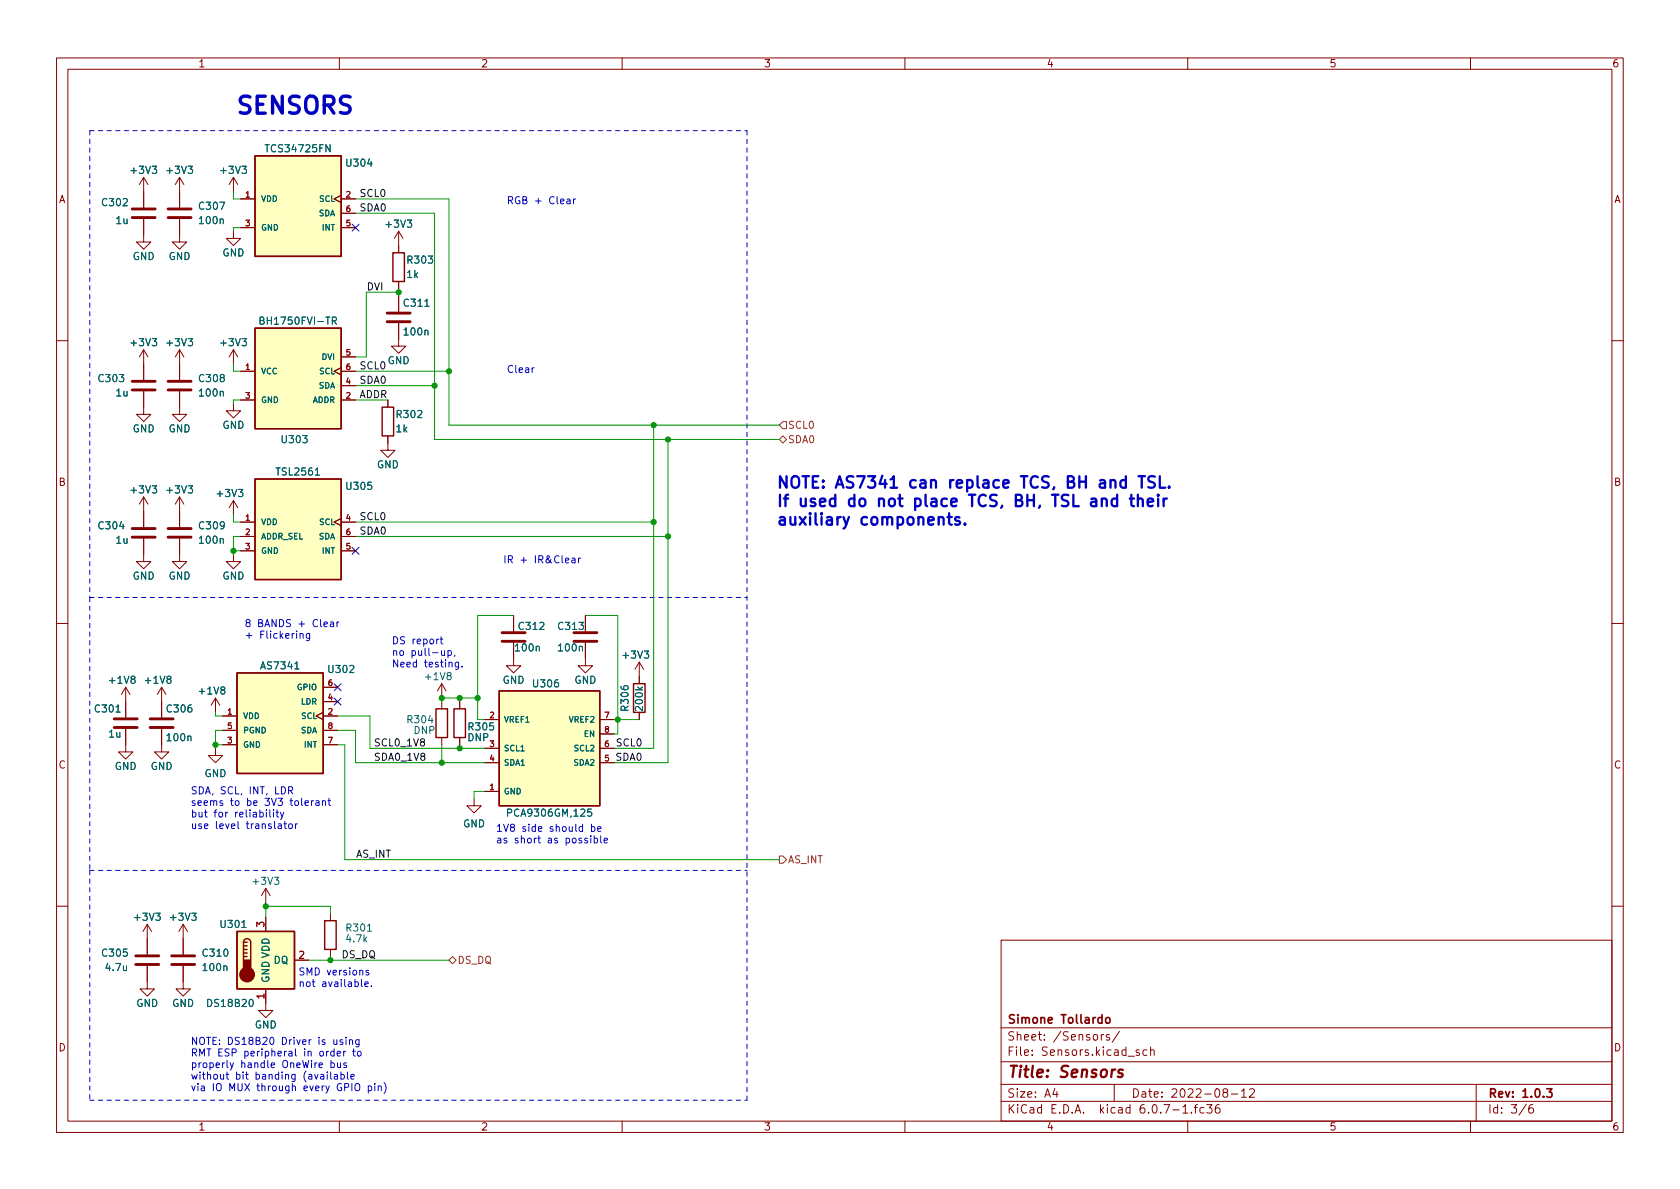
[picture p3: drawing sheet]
<svg xmlns="http://www.w3.org/2000/svg" width="297mm" height="210mm" viewBox="0 0 297 210" stroke-linecap="round" stroke-linejoin="round" font-family="sans-serif">
<g fill="none" stroke="#840000" stroke-width=".18">
<path d="M10 10.2h277v190.1h-277zM12 12.2h273v186.1h-273zM60 10.2v2M110 10.2v2M160 10.2v2M210 10.2v2M260 10.2v2M25.4 38.7v4.1h1.3l-1.3 1.3-1.3-1.3h1.3M25.4 31.4v5.3M25.4 31.4l-.8 1.2M25.4 31.4l.8 1.2M31.7 38.7v4.1h1.3l-1.3 1.3-1.2-1.3h1.2"/>
<path d="M31.7 31.4v5.3M31.7 31.4l-.7 1.2M31.7 31.4l.8 1.2M41.3 31.4v2.5M41.3 31.4l-.8 1.2M41.3 31.4l.7 1.2M42.5 35.2h2.6M60.3 34.5l-1.2 .7 1.2 .6M60.3 35.2h2.6M60.3 37.7h2.6M41.3 40.9v1.3h1.2l-1.2 1.2-1.3-1.2h1.3M42.5 40.3h2.6"/>
<path d="M60.3 40.3h2.6M70.5 57.1v4.1h1.3l-1.3 1.3-1.3-1.3h1.3M70.5 40.9l-.8 1.3M70.5 40.9v3.8M70.5 49.8v1.2M70.5 52.3v2.8M70.5 40.9l.7 1.3M10 60.2h2M25.4 69.2v4.1h1.3l-1.3 1.2-1.3-1.2h1.3M25.4 61.8v5.4M25.4 61.8l-.8 1.3M25.4 61.8l.8 1.3"/>
<path d="M31.7 69.2v4.1h1.3l-1.3 1.2-1.2-1.2h1.2M31.7 61.8v5.4M31.7 61.8l-.7 1.3M31.7 61.8l.8 1.3M41.3 71.4v1.2h1.2l-1.2 1.3-1.3-1.3h1.3M41.3 61.8v2.6M41.3 61.8l-.8 1.3M41.3 61.8l.7 1.3M42.5 65.7h2.6M42.5 70.7h2.6M60.3 65l-1.2 .7 1.2 .6M60.3 65.7h2.6"/>
<path d="M60.3 70.7h2.6M60.3 68.2h2.6M60.3 63.1h2.6M68.6 77.1v2.5h1.2l-1.2 1.3-1.3-1.3h1.3M68.6 70.7v1.3M285 60.2h2M25.4 95.2v4.1h1.3l-1.3 1.3-1.3-1.3h1.3M25.4 87.9l-.8 1.2M25.4 87.9v5.3M25.4 87.9l.8 1.2M31.7 95.2v4.1h1.3l-1.3 1.3-1.2-1.3h1.2M31.7 87.9v5.3"/>
<path d="M31.7 87.9l-.7 1.2M31.7 87.9l.8 1.2M41.3 98v1.3h1.2l-1.2 1.3-1.3-1.3h1.3M41.3 88.5l-.8 1.3M41.3 88.5v2.6M41.3 88.5l.7 1.3M42.5 92.3h2.6M42.5 94.9h2.6M42.5 97.4h2.6M60.3 91.7l-1.2 .6 1.2 .7M60.3 92.3h2.6M60.3 94.9h2.6"/>
<path d="M60.3 97.4h2.6M10 110.2h2M90.8 113.7v4h1.3l-1.3 1.3-1.3-1.3h1.3M90.8 108.8v2.8M103.5 113.7v4h1.3l-1.3 1.3-1.3-1.3h1.3M103.5 108.8v2.8M113 117.1v3.8M113 117.1l-.7 1.3M113 117.1l.8 1.3M285 110.2h2M22.2 128.9v4.1h1.3l-1.3 1.2-1.2-1.2h1.2M22.2 121.5v5.4"/>
<path d="M22.2 121.5l-.7 1.3M22.2 121.5l.8 1.3M28.6 128.9v4.1h1.2l-1.2 1.2-1.3-1.2h1.3M28.6 121.5v5.4M28.6 121.5l-.8 1.3M28.6 121.5l.7 1.3M38.1 132.3v1.3h1.3l-1.3 1.3-1.3-1.3h1.3M38.1 123.4l-.8 1.3M38.1 123.4v2.6M38.1 123.4l.8 1.3M39.4 126.6h2.5M39.4 131.7h2.5"/>
<path d="M39.4 129.2h2.5M57.1 126l-1.2 .6 1.2 .6M57.1 126.6h2.6M57.1 131.7h2.6M57.1 124.1h2.6M57.1 129.2h2.6M57.1 121.5h2.6M78.1 120.9v2.5M78.1 124.1v1.2M78.1 130.4v1.3M78.1 120.9l-.8 1.3M78.1 120.9l.8 1.3"/>
<path d="M81.3 124.1v1.2M81.3 130.4v1.3M85.7 139.9h2.6M85.7 127.2h2.6M85.7 132.3h2.6M85.7 134.9h2.6M106 127.2h2.6M106 132.3h2.6M106 134.9h2.6M106 129.8h2.6M113 126v1.2M47 157.1l-.8 1.3"/>
<path d="M47 157.1v2.5M47 157.1l.8 1.3M83.8 141.2v1.3h1.3l-1.3 1.3-1.3-1.3h1.3M10 160.2h2M26 170.8v4.1h1.3l-1.3 1.2-1.2-1.2h1.2M26 163.4v5.4M26 163.4l-.7 1.3M26 163.4l.8 1.3M32.4 170.8v4.1h1.3l-1.3 1.2-1.3-1.2h1.3M32.4 163.4v5.4M32.4 163.4l-.8 1.3M32.4 163.4l.7 1.3"/>
<path d="M47 174.9v3.8h1.3l-1.3 1.3-1.3-1.3h1.3M47 162.2v2.5M52.1 169.8h2.5M58.4 161.5v1.3M58.4 167.9v1.3M177 166.3h108v32h-108zM285 160.2h2M60 198.3v2M110 198.3v2M160 198.3v2M177 194.8h108M177 191.8h108"/>
<path d="M177 187.8h108M177 181.8h108M186.5 192.5l-.4 1h1M186.9 193v1M194.7 182.9v1M195.1 182.9l-.2 .1-.2 .2M196.1 183l-.3-.1-.2 .2v.3l.5 .1v.4h-.5M197 191.8v3M197.9 182.4l-1.3 1.9M201.4 185.7l-.3-.1-.2 .2v.3l.5 .1v.4h-.5M202.8 185.7l-.4-.1-.3 .3v.4l.1 .3h.6M203.4 185.8l.2-.2 .4 .1 .1 .9"/>
<path d="M203.4 185.1v1.5M209.1 195.8l.5-.5v1.5M209.1 196.8h.9M210 198.3v2M210.6 196.7v.1M211.1 195.8h.6M211.7 195.3l-.3 .2v1.3M212.9 195.9l-.5-.1-.3 .3v.4l.2 .3h.6M213.4 195.3h.9l-.5 .6 .4 .1v.7l-.2 .1h-.4l-.2-.1M215.6 195.3a.59 .59 0 0 0-.7 .7v.5l.1 .3h.4l.2-.1 .1-.5-.1-.2-.5-.1-.2 .3M216.5 193.2l-.3-.3 .1-.2 .2-.2 .4 .1 .2 .2-.1 .2-.6 .2-.2 .3 .1 .4 .2 .1h.4l.2-.3-.1-.4-.2-.1M217.7 193.5h1.2"/>
<path d="M219.5 193l.4-.5v1.5M219.5 194h.9M220.9 192.7l.6-.2 .2 .2 .1 .3-.9 1h.9M260 198.3v2M261 191.8v6.5M269.9 195.3l-1.3 1.9M271 195.3a.6 .6 0 0 0-.7 .7v.5l.1 .3h.5l.2-.1 .1-.5-.2-.2-.4-.1-.3 .3"/>
</g>
<path d="M195.6 180.1l.2-.2 .4 .2 .1 .5-.2 .3h-.3l-.2-.1zM273.5 192.5h.9l-.5 .6 .4 .1v.7l-.2 .1h-.4l-.2-.1" fill="none" stroke="#840000" stroke-width=".3"/>
<path d="M198.5 189.2a.49 .49 0 0 0-.8 .3l.1 .2 .6 .2 .1 .2-.1 .3-.2 .1-.6-.1" fill="none" stroke="#840000" stroke-width=".4"/>
<g fill="none" stroke="#840000" stroke-width=".51">
<path d="M23.4 38.5h4M23.4 37h4M29.7 38.5h4.1M29.7 37h4.1M68.5 56.9h4M68.5 55.4h4M23.4 69h4M23.4 67.4h4M29.7 69h4.1M29.7 67.4h4.1M23.4 95h4M23.4 93.5h4"/>
<path d="M29.7 95h4.1M29.7 93.5h4.1M88.8 113.4h4M88.8 111.9h4M101.5 113.4h4M101.5 111.9h4M20.2 128.6h4.1M20.2 127.1h4.1M26.5 128.6h4.1M26.5 127.1h4.1M24 170.6h4.1M24 169h4.1"/>
<path d="M30.4 170.6h4M30.4 169h4"/>
</g>
<g fill="#ffffc2" stroke="#ffffc2" stroke-width=".18">
<path d="M45.1 84.7h15.2v17.8h-15.2z"/>
<path d="M45.1 58h15.2v17.8h-15.2z"/>
<path d="M88.3 122.2h17.7v20.3h-17.7z"/>
<path d="M41.9 119h15.2v17.8h-15.2z"/>
<path d="M41.9 164.7h10.2v10.2h-10.2z"/>
<path d="M45.1 27.6h15.2v17.7h-15.2z"/>
</g>
<g fill="none" stroke="#840000" stroke-width=".25">
<path d="M45.1 27.6h15.2v17.7h-15.2zM45.1 58h15.2v17.8h-15.2zM69.5 44.7h2v5.1h-2zM67.6 72h2v5.1h-2zM45.1 84.7h15.2v17.8h-15.2zM41.9 119h15.2v17.8h-15.2zM77.1 125.3h2v5.1h-2zM80.3 125.3h2v5.1h-2zM88.3 122.2h17.7v20.3h-17.7zM112 120.9h2v5.1h-2zM41.9 164.7h10.2v10.2h-10.2zM43.1 166.6a.64 .64 0 0 1 .6-.6 .64 .64 0 0 1 .6 .6v3.2"/>
<path d="M43.1 169.2h.6M43.1 168.5h.6M43.1 167.9h.6M43.1 167.3h.6M43.1 166.6v3.2M43.1 166.6h.6M57.4 162.8h2v5.1h-2z"/>
</g>
<path d="M46 56.7l.5-.1 .2-.2-.1-.2-.6-.1v1.2h.5l.2-.1v-.3l-.3-.2M58.8 56.7h.6l.1-.2-.1-.3-.6-.1v1.2M59.1 56.7l.4 .6M104.6 143.1h-.6l-.1 .6 .2-.2 .4 .1 .1 .2v.4l-.2 .1-.5-.1" fill="none" stroke="#006464" stroke-width=".18"/>
<g fill="#840000" stroke="#840000" stroke-width=".25">
<path d="M43.1 169.8h1.2v1.9h-1.2z"/>
<circle cx="43.7" cy="172.3" r="1.27"/>
</g>
<path d="M137.8 77.7l.6-.6 .7 .6-.7 .7zM138.4 74.5h.7v1.3h-.7l-.6-.6zM137.8 151.4h.6l.7 .6-.7 .6h-.6zM79.4 169.8l.6-.6 .6 .6-.6 .6z" fill="none" stroke="#725600" stroke-width=".18"/>
<g fill="none" stroke="#0000c2" stroke-width=".18">
<path d="M100.3 35.2h.4l.1 .8M100.8 35.5h-.4l-.2 .2 .2 .3h.4M101.4 35.2v.8M101.8 35.2l-.4 .2M94.4 65l-.3 .3M100 99.1l.6-.1-.1-.3h-.3l-.2 .2v.6h.5M101.1 98.7h.5l.1 .8M101.7 99h-.4l-.2 .2 .2 .3h.4M102.3 98.7v.8M102.6 98.7l-.3 .2M53.1 112.1l.1-.1 .3 .1 .1 .8M53.1 112v.9"/>
<path d="M54.7 112v1.1l-.2 .2-.3-.1M54.7 112.1l-.3-.1-.3 .3 .2 .5h.4M57.3 110.4l.6-.1-.1-.3h-.3l-.2 .2v.6h.5M58.4 110h.5l.1 .8M59 110.3h-.4l-.2 .2 .2 .3h.4M59.6 110v.8M59.9 110l-.3 .2M77.6 113l-.4 .3M77.8 113h.5M78 112.6v1.1l.3 .2M78.1 115.1v.7l.3 .1 .2-.1M78.6 115.1v.8"/>
<path d="M79.2 115.1h.4l.2 .2-.1 .5h-.5M79.2 115.1v1.2M80.4 115.8l-.1 .3M81.1 117.1v1l-.3 .3-.3-.1M81.1 117.2l-.4-.1-.2 .2 .1 .6h.5M81.7 117.8v.1M51 139.8l.6-.1 .2-.2-.1-.3-.7-.1v1.3M51.3 139.8l.5 .6M47.1 143.2v.1M47.1 143.6v.9M47.7 143.2v1.1l.2 .2M48.4 143.2v.1"/>
<path d="M48.4 143.6v.9M48.8 143.6h.5M49 143.2v1.1l.3 .2M49.2 145.7h.5l.1 .8M49.6 143.6l.3 .9M49.8 146h-.5l-.1 .2 .1 .3h.5M50.2 143.6l-.4 1.2-.2 .1M50.2 145.7h.5M50.4 145.3v1l.3 .2M51.1 145.7h.4l.2 .2v.4l-.2 .2h-.4l-.1-.2zM52.2 145.7v.8M52.6 145.7l-.4 .2"/>
<path d="M53.9 142l.6-.1v-.3h-.4l-.2 .2 .1 .6h.5M55.1 141.6v.8M55.4 141.6l-.3 .2M55.9 141.6h.4l.1 .8M56.4 141.9l-.4 .1-.2 .1 .2 .3h.4M57 141.7l.2-.1h.3l.1 .8M57 141.6v.8M58 141.6h.5M58.2 141.2v1.1l.3 .1M103.9 148.3l-.3-.1-.2 .2v.2l.5 .1v.3h-.5M104.5 147.8v.1M104.5 148.2v.9"/>
<path d="M104.6 146.2h.3l.3 .2-.1 .6h-.5M104.6 145.7v1.3M105.1 148.3l.3-.1 .3 .3-.2 .5h-.4M105.1 147.8v1.3M105.7 146.6l.6-.1-.1-.3h-.4l-.1 .2v.6h.5M106.2 147.8v1.1l.2 .2M106.8 148.6l.6-.1v-.2l-.4-.1-.2 .2 .1 .6h.5M63.9 173.2v1.1l.2 .2M64.5 174l.6-.1v-.2l-.4-.1-.2 .2 .1 .6h.5M65.2 171.6h-.3l-.2 .2 .1 .1 .4 .2v.3h-.5M65.7 174.3v.2M56.7 190h.5l.1 .8"/>
<path d="M57.3 190.3l-.5 .1-.1 .1 .1 .3h.5M57.9 189.6v.1M57.9 190v.8M58.5 189.6v1.1l.1 .1M58.5 188l.4-.1 .2 .3-.1 .5h-.5M58.5 187.5v1.3M59 183.9l.1 .7 .3 .1 .2-.1M59.1 186l-.4-.1-.2 .2 .1 .6h.5M59.1 185.5v1.2M59.1 190h.5l.1 .8M59.6 183.9v.8M59.6 186.3l.6-.1v-.2l-.4-.1-.2 .2 .1 .6h.5"/>
<path d="M59.7 187.9v.8l.3 .1 .2-.1M59.7 190.3l-.4 .1-.2 .1 .2 .3h.4M60.2 187.9v.9M60.3 190h.3l.3 .2-.1 .6h-.5M60.3 189.6v1.2M60.6 183.9h-.3l-.2 .1 .1 .2 .4 .1v.3h-.5M60.8 185.9v.8M61.1 185.9l-.3 .2M61.2 183.4v.2M61.2 183.9v.8M61.2 188l-.3-.1-.1 .2v.2l.4 .1v.3h-.4M61.4 189.6v1.1l.2 .1"/>
<path d="M61.8 184l.2-.1h.3v.8M61.8 183.9v.8M62 190.4l.6-.1v-.3h-.4l-.2 .2 .1 .6h.5M62.3 185.9h.5M62.5 185.5v1.1l.3 .1M62.9 191.7l.2-.1a.43 .43 0 0 1 .5 .4v.5a.42 .42 0 0 1-.4 .4 .42 .42 0 0 1-.4-.4v-.5zM63.3 186l.3-.1 .2 .2v.4l-.2 .2h-.3l-.1-.2zM63.5 183.9v1l-.3 .2h-.3M63.5 183.9h-.4l-.2 .2 .1 .5h.5M65.1 192.1l.4-.1 .2 .3-.1 .5h-.5M65.1 192v1.3M66.3 191.6v.1"/>
<path d="M66.3 192v.9M66.9 192.2l.2-.2 .3 .1v.8M66.9 192v.9M67.9 191.4a1.46 1.46 0 0 1 0 2"/>
</g>
<g fill="none" stroke="#0000c2" stroke-width=".41">
<path d="M167.5 91.4h.8M167.8 90.8v1.7l.1 .2 .4 .1M169.6 91.5l-.4-.1-.3 .3 .1 .3 .6 .2 .1 .2-.1 .3-.1 .1-.6-.1M170.6 92.6l.1 .1-.1 .1-.1-.1 .1-.1v.2M197.5 88.3l-.6-.1-.4 .3v.6l.2 .3 .2 .1 .6-.1M197.5 87.5v2M199.1 85l-.6-.1-.4 .4v.6l.2 .2 .2 .1 .6-.1M199.1 84.2v2M199.7 88.2h.8M200 87.5v1.7l.1 .2 .4 .1M201.2 88.4a.5 .5 0 0 1 .9 0v1.1M201.2 87.5v2"/>
<path d="M201.3 84.2h1.1M201.9 84.2v2M202.9 88.8l1-.2-.1-.3-.6-.1-.3 .2 .1 1 .2 .1 .6-.1M204.2 84.3l-.8-.1a.49 .49 0 0 0-.4 .5 .49 .49 0 0 0 .4 .5 .74 .74 0 0 1 .8 .5 .52 .52 0 0 1-.4 .5l-.8-.1M204.8 87.5l-.1 .1 .1 .1 .1-.1-.1-.1v.2M204.8 88.2v1.3M205.1 84.2v2h.9M205.7 88.2v1.3M206.3 88.2a.52 .52 0 0 0-.6 .3M206.7 86l.1 .1-.1 .1-.1-.1 .1-.1v.2"/>
</g>
<path d="M15.9 23.1h116.2M15.9 23.1v82.6M132.1 23.1v171.5M15.9 105.7h116.2M15.9 105.7v48.2M15.9 153.9v40.7M15.9 153.9h116.2M15.9 194.6h116.2" fill="none" stroke="#0000c2" stroke-width=".18" stroke-dasharray=".8 .8"/>
<g fill="none" stroke="#009600" stroke-width=".18">
<path d="M41.3 33.9v1.3h1.2M62.9 37.7h13.9v40h61M62.9 35.2h16.5v40h58.4M42.5 40.3h-1.2v.6M70.5 51v1.3M70.5 51.7h-5.7v11.4h-1.9M41.3 64.4v1.3h1.2M42.5 70.7h-1.2v.7M62.9 70.7h5.7M62.9 65.7h16.5M62.9 68.2h13.9M115.6 75.2v57.1h-7"/>
<path d="M118.1 77.7v57.2h-9.5M41.3 91.1v1.2h1.2M41.3 97.4h1.2M42.5 94.9h-1.2v3.1M62.9 94.9h55.2M62.9 92.3h52.7M90.8 108.8h-6.3v18.4h1.2M103.5 108.8h5.7v21h-.6M38.1 126v.6h1.3M38.1 131.7h1.3M39.4 129.2h-1.3v3.1M59.7 126.6h5.7v5.7h20.3"/>
<path d="M59.7 131.7h1.3v20.3h76.8M59.7 129.2h3.2v5.7h22.8M78.1 131.7v3.2M81.3 123.4v.7M81.3 131.7v.6M84.5 123.4h-6.4v.7M85.7 139.9h-1.9v1.3M108.6 127.2h4.4M47 159.6v2.6M47 160.3h11.4v1.2M54.6 169.8h24.8M58.4 169.2v.6"/>
</g>
<path d="M62.3 39.6l1.2 1.3M63.5 39.6l-1.2 1.3M62.3 96.8l1.2 1.2M63.5 96.8l-1.2 1.2M59.1 123.5l1.2 1.2M59.1 120.9l1.2 1.2M60.3 123.5l-1.2 1.2M60.3 120.9l-1.2 1.2" fill="none" stroke="#000084" stroke-width=".18"/>
<g fill="#009600" stroke="#009600" stroke-width=".18">
<circle cx="78.1" cy="123.4" r=".46"/>
<circle cx="84.5" cy="123.4" r=".46"/>
<circle cx="81.3" cy="123.4" r=".46"/>
<circle cx="109.2" cy="127.2" r=".46"/>
<circle cx="81.3" cy="132.3" r=".46"/>
<circle cx="115.6" cy="92.3" r=".46"/>
<circle cx="118.1" cy="94.9" r=".46"/>
<circle cx="118.1" cy="77.7" r=".46"/>
<circle cx="115.6" cy="75.2" r=".46"/>
<circle cx="79.4" cy="65.7" r=".46"/>
<circle cx="76.8" cy="68.2" r=".46"/>
<circle cx="78.1" cy="134.9" r=".46"/>
<circle cx="58.4" cy="169.8" r=".46"/>
<circle cx="47" cy="160.3" r=".46"/>
<circle cx="38.1" cy="131.7" r=".46"/>
<circle cx="70.5" cy="51.7" r=".46"/>
<circle cx="41.3" cy="97.4" r=".46"/>
</g>
<text font-size="4.2" fill="#0000c2" x="42.4" y="20.2">SENSORS</text>
<g font-size="2.8" fill="#0000c2">
<text x="137.2" y="86.3">NOTE: AS7341 can replace TCS, BH and TSL.</text>
<text x="137.2" y="89.6">If used do not place TCS, BH, TSL and their</text>
<text x="137.2" y="92.9">auxiliary components.</text>
</g>
<text font-size="2.8" fill="#840000" x="178" y="190.6">Title: Sensors</text>
<g font-size="2.1" fill="#840000">
<text x="178" y="184">Sheet: /Sensors/</text>
<text x="178" y="181">Simone Tollardo</text>
<text x="178" y="186.7">File: Sensors.kicad_sch</text>
<text x="178" y="196.9">KiCad E.D.A. kicad 6.0.7-1.fc36</text>
<text x="178" y="194.1">Size: A4</text>
<text x="200" y="194.1">Date: 2022-08-12</text>
<text x="263" y="194.1">Rev: 1.0.3</text>
<text x="263" y="196.9">Id: 3/6</text>
</g>
<g font-size="1.8" fill="#840000">
<text x="35" y="11.9">1</text>
<text x="85" y="11.9">2</text>
<text x="135" y="11.9">3</text>
<text x="185" y="11.9">4</text>
<text x="235" y="11.9">5</text>
<text x="285" y="11.9">6</text>
<text x="10.3" y="35.9">A</text>
<text x="285.3" y="35.9">A</text>
<text x="10.3" y="85.9">B</text>
<text x="285.3" y="85.9">B</text>
<text x="10.3" y="135.9">C</text>
<text x="285.3" y="135.9">C</text>
<text x="10.3" y="185.9">D</text>
<text x="285.3" y="185.9">D</text>
<text x="35" y="199.9">1</text>
<text x="85" y="199.9">2</text>
<text x="135" y="199.9">3</text>
<text x="185" y="199.9">4</text>
<text x="235" y="199.9">5</text>
<text x="285" y="199.9">6</text>
</g>
<g font-size="1.8" fill="#006464">
<text x="47.3" y="26.9">TCS34725FN</text>
<text x="61.4" y="29.5">U304</text>
<text x="23.3" y="30.7">+3V3</text>
<text x="29.7" y="30.7">+3V3</text>
<text x="39.2" y="30.7">+3V3</text>
<text x="18.2" y="36.4">C302</text>
<text x="20.5" y="39.6">1u</text>
<text x="35.3" y="37.1">C307</text>
<text x="35.4" y="39.6">100n</text>
<text x="68.4" y="40.3">+3V3</text>
<text x="23.4" y="46">GND</text>
<text x="29.8" y="46">GND</text>
<text x="39.3" y="45.3">GND</text>
<text x="72.2" y="46.6">R303</text>
<text x="72" y="49.1">1k</text>
<text x="46.6" y="57.4">BH1750FVI-TR</text>
<text x="71.5" y="54.2">C311</text>
<text x="71.6" y="59.3">100n</text>
<text x="23.3" y="61.2">+3V3</text>
<text x="29.7" y="61.2">+3V3</text>
<text x="39.2" y="61.2">+3V3</text>
<text x="68.5" y="64.4">GND</text>
<text x="17.6" y="67.6">C303</text>
<text x="20.5" y="70.1">1u</text>
<text x="35.3" y="67.6">C308</text>
<text x="35.4" y="70.1">100n</text>
<text x="23.4" y="76.4">GND</text>
<text x="29.8" y="76.4">GND</text>
<text x="39.3" y="75.8">GND</text>
<text x="70.1" y="76.4">1k</text>
<text x="70.3" y="73.9">R302</text>
<text x="50" y="78.4">U303</text>
<text x="66.6" y="82.8">GND</text>
<text x="23.3" y="87.2">+3V3</text>
<text x="29.7" y="87.2">+3V3</text>
<text x="38.6" y="87.9">+3V3</text>
<text x="49.1" y="84.1">TSL2561</text>
<text x="61.4" y="86.6">U305</text>
<text x="17.6" y="93.6">C304</text>
<text x="35.3" y="93.6">C309</text>
<text x="20.5" y="96.1">1u</text>
<text x="35.4" y="96.1">100n</text>
<text x="23.4" y="102.5">GND</text>
<text x="29.8" y="102.5">GND</text>
<text x="39.3" y="102.5">GND</text>
<text x="91.9" y="111.4">C312</text>
<text x="98.8" y="111.4">C313</text>
<text x="46.3" y="118.4">AS7341</text>
<text x="58.2" y="119">U302</text>
<text x="91.3" y="115.2">100n</text>
<text x="98.9" y="115.2">100n</text>
<text x="110.3" y="116.5">+3V3</text>
<text x="16.9" y="126">C301</text>
<text x="19.5" y="120.9">+1V8</text>
<text x="25.9" y="120.9">+1V8</text>
<text x="29.6" y="126">C306</text>
<text x="35.4" y="122.8">+1V8</text>
<text x="75.4" y="120.3">+1V8</text>
<text x="88.8" y="120.9">GND</text>
<text x="94.4" y="121.5">U306</text>
<text x="101.5" y="120.9">GND</text>
<text x="111.1" y="125.6" transform="rotate(-90 111.1 125.6)">R306</text>
<text x="113.7" y="125.5" transform="rotate(-90 113.7 125.5)">200k</text>
<text x="19.3" y="130.4">1u</text>
<text x="29.7" y="131.1">100n</text>
<text x="72.2" y="127.9">R304</text>
<text x="73.2" y="129.8">DNP</text>
<text x="82.7" y="131.1">DNP</text>
<text x="83" y="129.2">R305</text>
<text x="20.3" y="136.1">GND</text>
<text x="26.6" y="136.1">GND</text>
<text x="36.1" y="137.4">GND</text>
<text x="81.9" y="146.3">GND</text>
<text x="90.2" y="144.4">PCA9306GM,125</text>
<text x="44.9" y="156.5">+3V3</text>
<text x="23.9" y="162.8">+3V3</text>
<text x="30.3" y="162.8">+3V3</text>
<text x="39.1" y="164.1">U301</text>
<text x="61.3" y="166.6">4.7k</text>
<text x="61.4" y="164.7">R301</text>
<text x="18.2" y="169.2">C305</text>
<text x="18.8" y="171.7">4.7u</text>
<text x="36" y="169.2">C310</text>
<text x="36" y="171.7">100n</text>
<text x="47.6" y="173.9" transform="rotate(-90 47.6 173.9)">GND VDD</text>
<text x="48.4" y="170.4">DQ</text>
<text x="24.1" y="178">GND</text>
<text x="30.4" y="178">GND</text>
<text x="36.9" y="178">DS18B20</text>
<text x="45" y="181.9">GND</text>
</g>
<g font-size="1.8" fill="#0f0f0f">
<text x="63.5" y="34.8">SCL0</text>
<text x="63.5" y="37.4">SDA0</text>
<text x="64.8" y="51.3">DVI</text>
<text x="63.5" y="65.3">SCL0</text>
<text x="63.5" y="70.4">ADDR</text>
<text x="63.5" y="67.8">SDA0</text>
<text x="63.5" y="92">SCL0</text>
<text x="63.5" y="94.5">SDA0</text>
<text x="66" y="132">SCL0_1V8</text>
<text x="109.1" y="132">SCL0</text>
<text x="66" y="134.5">SDA0_1V8</text>
<text x="108.9" y="134.5">SDA0</text>
<text x="62.9" y="151.7">AS_INT</text>
<text x="60.3" y="169.4">DS_DQ</text>
</g>
<g font-size="1.8" fill="#0000c2">
<text x="89.5" y="36.1">RGB + Clear</text>
<text x="89.5" y="65.9">Clear</text>
<text x="88.9" y="99.6">IR + IR&amp;Clear</text>
<text x="43.2" y="110.9">8 BANDS + Clear</text>
<text x="43.2" y="112.9">+ Flickering</text>
<text x="69.2" y="113.9">DS report</text>
<text x="69.2" y="116">no pull-up,</text>
<text x="69.2" y="118">Need testing.</text>
<text x="33.7" y="140.5">SDA, SCL, INT, LDR</text>
<text x="33.7" y="142.5">seems to be 3V3 tolerant</text>
<text x="33.7" y="144.5">but for reliability</text>
<text x="33.7" y="146.6">use level translator</text>
<text x="87.6" y="147.1">1V8 side should be</text>
<text x="87.6" y="149.1">as short as possible</text>
<text x="52.7" y="172.5">SMD versions</text>
<text x="52.7" y="174.5">not available.</text>
<text x="33.7" y="184.8">NOTE: DS18B20 Driver is using</text>
<text x="33.7" y="186.8">RMT ESP peripheral in order to</text>
<text x="33.7" y="188.8">properly handle OneWire bus</text>
<text x="33.7" y="190.9">without bit banding (available</text>
<text x="33.7" y="192.9">via IO MUX through every GPIO pin)</text>
</g>
<g font-size="1.8" fill="#725600">
<text x="139.3" y="75.8">SCL0</text>
<text x="139.3" y="78.4">SDA0</text>
<text x="139.3" y="152.6">AS_INT</text>
<text x="80.8" y="170.4">DS_DQ</text>
</g>
<g font-size="1.8" fill="#a90000">
<text x="46.7" y="163.9" transform="rotate(-90 46.7 163.9)">3</text>
<text x="52.8" y="169.5">2</text>
<text x="46.7" y="176.6" transform="rotate(-90 46.7 176.6)">1</text>
</g>
<g font-size="1.4" fill="#a90000">
<text x="43.4" y="34.9">1</text>
<text x="61.2" y="34.9">2</text>
<text x="43.4" y="40">3</text>
<text x="61.2" y="40">5</text>
<text x="61.2" y="37.5">6</text>
<text x="43.4" y="65.4">1</text>
<text x="61.2" y="62.9">5</text>
<text x="61.2" y="65.4">6</text>
<text x="43.4" y="70.5">3</text>
<text x="61.2" y="70.5">2</text>
<text x="61.2" y="67.9">4</text>
<text x="43.4" y="92.1">1</text>
<text x="43.4" y="94.6">2</text>
<text x="61.2" y="92.1">4</text>
<text x="61.2" y="94.6">6</text>
<text x="43.4" y="97.1">3</text>
<text x="61.2" y="97.1">5</text>
<text x="58" y="123.8">4</text>
<text x="58" y="121.3">6</text>
<text x="40.2" y="126.4">1</text>
<text x="40.2" y="131.4">3</text>
<text x="40.2" y="128.9">5</text>
<text x="58" y="126.4">2</text>
<text x="58" y="131.4">7</text>
<text x="58" y="128.9">8</text>
<text x="86.6" y="127">2</text>
<text x="106.9" y="127">7</text>
<text x="106.9" y="129.5">8</text>
<text x="86.6" y="132.1">3</text>
<text x="86.6" y="134.6">4</text>
<text x="106.9" y="134.6">5</text>
<text x="106.9" y="132.1">6</text>
<text x="86.6" y="139.7">1</text>
</g>
<g font-size="1.4" fill="#006464">
<text x="46.1" y="35.7">VDD</text>
<text x="56.5" y="35.7">SCL</text>
<text x="46.1" y="40.8">GND</text>
<text x="56.3" y="38.2">SDA</text>
<text x="57" y="40.8">INT</text>
<text x="57" y="63.6">DVI</text>
<text x="46.1" y="66.2">VCC</text>
<text x="46.1" y="71.2">GND</text>
<text x="55.2" y="71.2">ADDR</text>
<text x="56.3" y="68.7">SDA</text>
<text x="56.5" y="66.2">SCL</text>
<text x="46.1" y="92.8">VDD</text>
<text x="46.1" y="95.4">ADDR_SEL</text>
<text x="56.3" y="95.4">SDA</text>
<text x="56.5" y="92.8">SCL</text>
<text x="46.1" y="97.9">GND</text>
<text x="57" y="97.9">INT</text>
<text x="52.6" y="122">GPIO</text>
<text x="53.2" y="124.6">LDR</text>
<text x="42.9" y="127.1">VDD</text>
<text x="42.9" y="129.7">PGND</text>
<text x="53.1" y="129.7">SDA</text>
<text x="53.3" y="127.1">SCL</text>
<text x="89" y="127.8">VREF1</text>
<text x="100.7" y="127.8">VREF2</text>
<text x="103.3" y="130.3">EN</text>
<text x="42.9" y="132.2">GND</text>
<text x="53.9" y="132.2">INT</text>
<text x="89" y="132.8">SCL1</text>
<text x="89" y="135.4">SDA1</text>
<text x="101.5" y="135.4">SDA2</text>
<text x="101.7" y="132.8">SCL2</text>
<text x="89" y="140.5">GND</text>
</g>
</svg>
